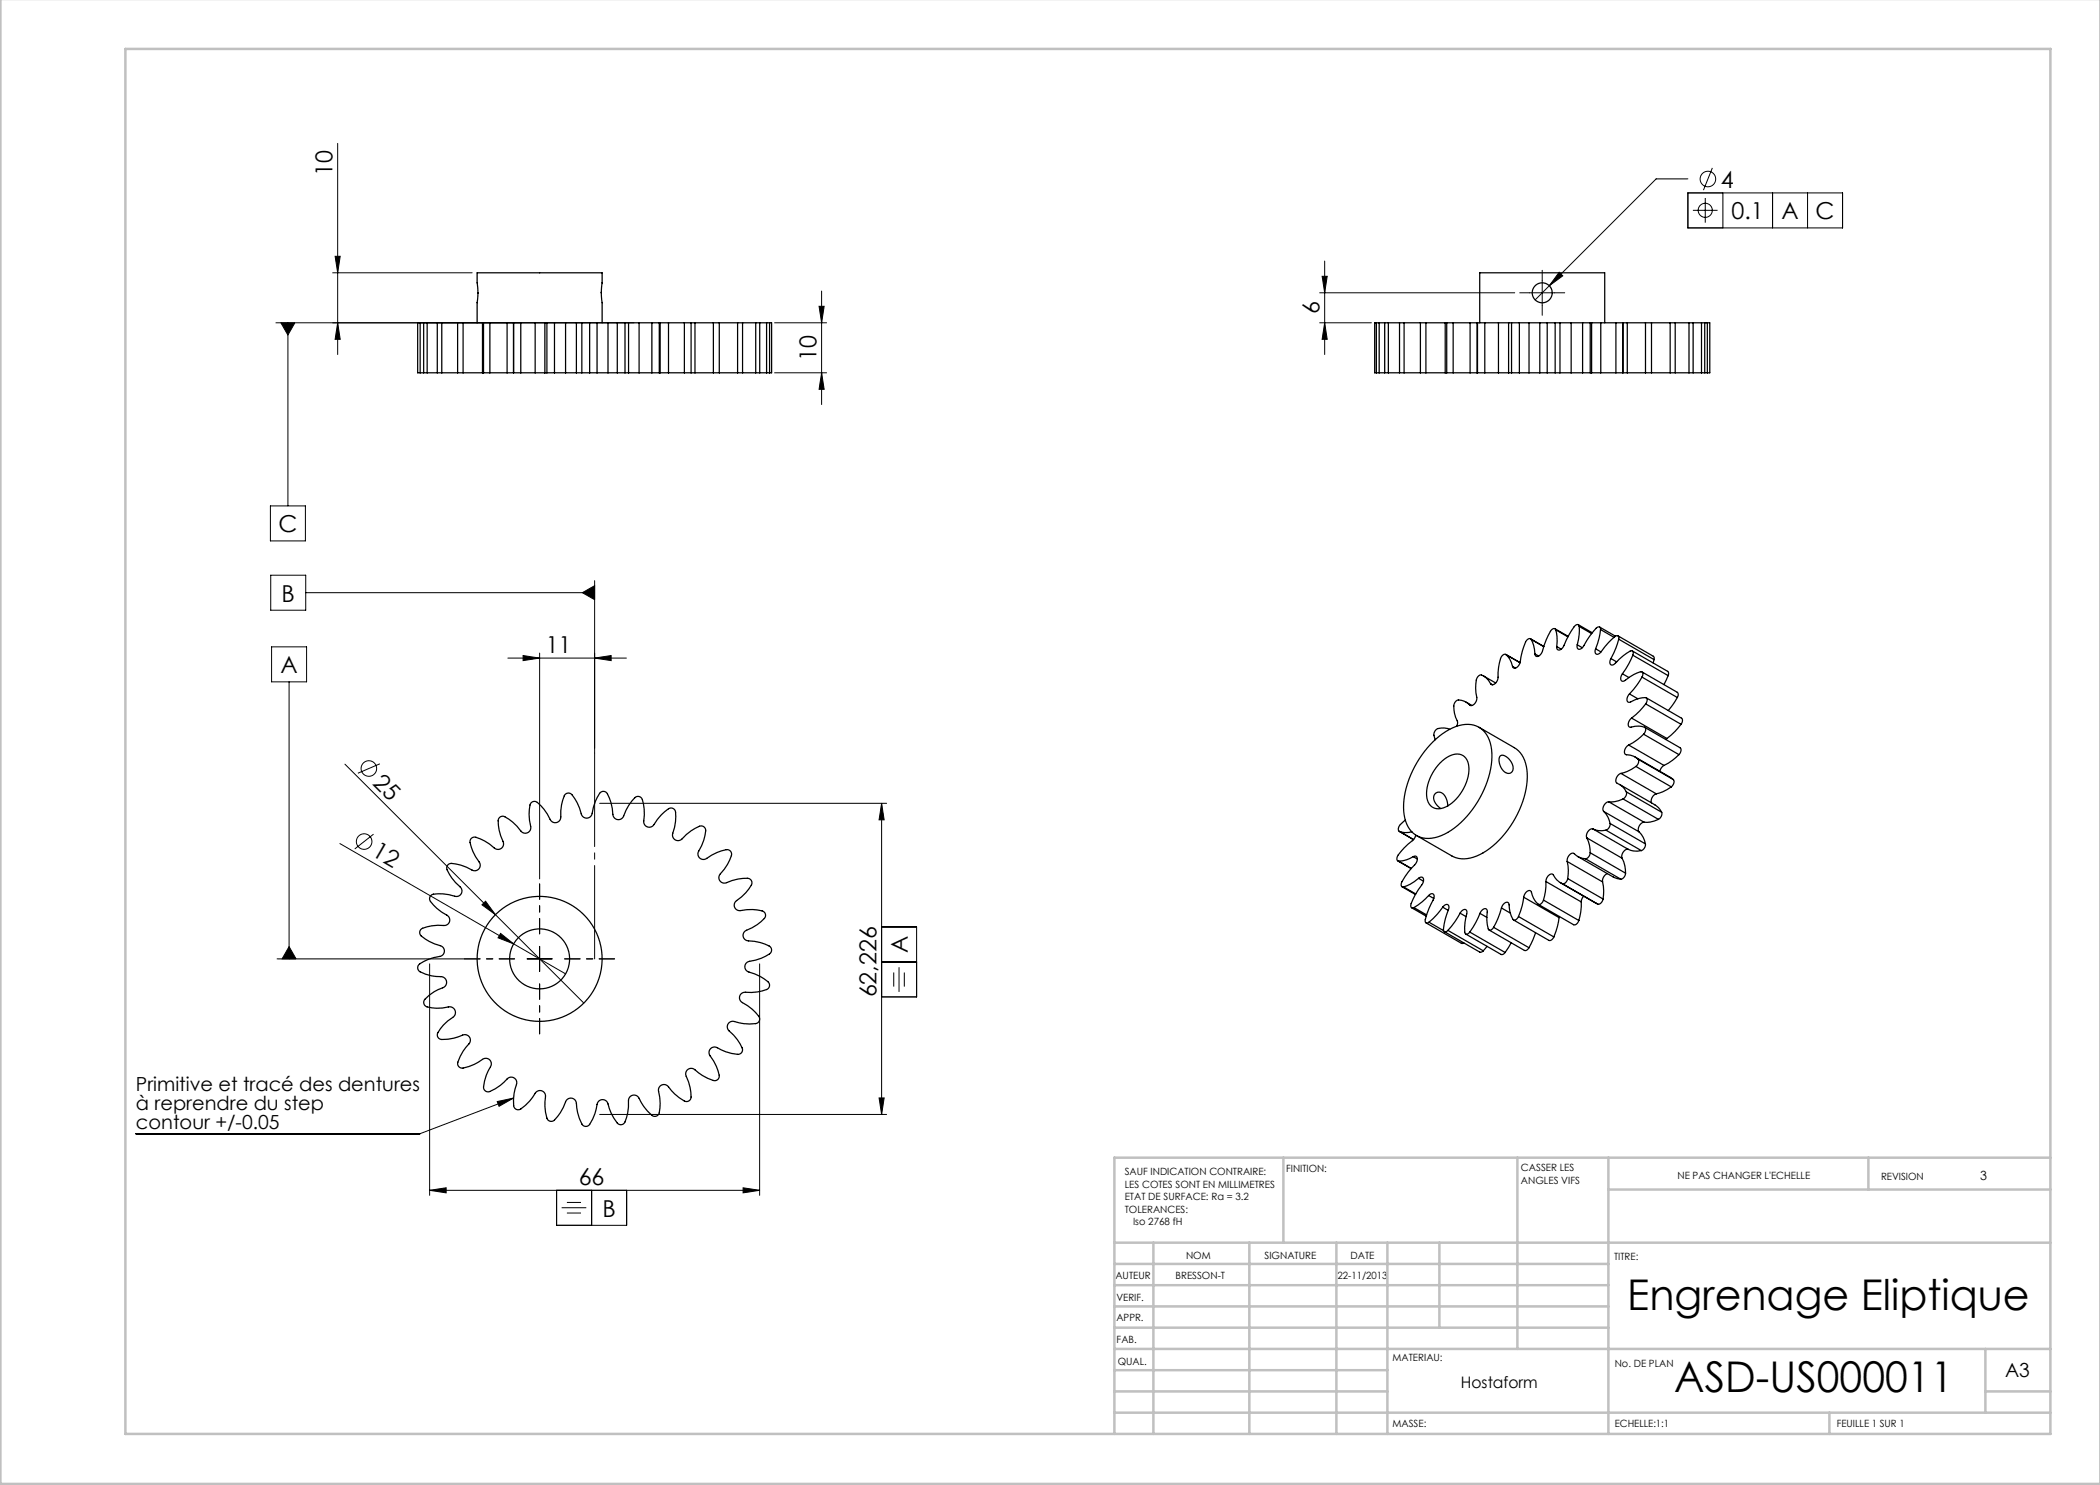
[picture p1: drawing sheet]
<svg xmlns="http://www.w3.org/2000/svg" width="420mm" height="297mm" viewBox="0 0 420 297" stroke-linecap="round" stroke-linejoin="round" font-family="sans-serif">
<g fill="none" stroke="#000" stroke-width=".2">
<path d="M67.5 28.7v42.2M337.6 38.6h30.9v7h-30.9zM337.6 35.8h-6.4l-24.2 24.2M341 39.6v4.9M342.5 33.6l-1.8 4.4M344.6 38.6v7M354.5 38.6v7M361.5 38.6v7M66.5 54.6h27.9M67 51.3h1l-.5 3.3zM164.3 58.2v22.7M263.9 58.6h39"/>
<path d="M264.4 55.3h1l-.5 3.3zM264.9 52.2v18.7M305.9 58.6h5M308.4 56.1v5M311.8 54.5l.8 .7-2.7 1.9zM338.6 42.1h4.9M55.2 64.6h71.6M56.2 64.6h2.8l-1.4 2.4zM57.6 64.6v36.6M67.5 64.6l.5 3.3h-1zM154.9 64.6h10.4M154.9 74.6h10.4"/>
<path d="M163.8 61.3h1l-.5 3.3zM164.3 74.6l.5 3.3h-1zM263.9 64.6h10.4M264.9 64.6l.5 3.3h-1zM54.1 101.2h7v7h-7zM54.1 115h7v7h-7zM61.1 118.5h57.8M116.5 118.5l2.4-1.4v2.8zM118.9 116.1v34.5M54.3 129.4h7v7h-7zM57.8 136.4v55.4M101.6 131.6h23.7"/>
<path d="M104.6 131.1l3.3 .5-3.3 .5zM107.9 130.6v45.2M118.9 131.6l3.3-.5v1zM69 152.8l30.1 30.1M76 152.8l-4.4 1.8M68 168.7l45.1 26.1M74.7 166.8l-3.8 3M119.9 160.7h57.4M176.3 160.7l.5 3.3h-1zM176.3 160.7v62.2M55.4 191.8h37.5M57.8 189.3l1.4 2.5h-2.8z"/>
<path d="M85.9 192.8v46.3M96.4 181l.7-.8 2 2.7zM99.1 182.9l17.7 17.7M100.1 186.7l2.6 2.1-3.1-1.2zM105.4 191.8h5M107.9 189.3v5M151.9 192.8v46.3M176.3 185.4h7v14h-7M176.3 192.4h7M178.7 194.5v2.8M179.8 193.4v5M180.9 194.5v2.8"/>
<path d="M102.7 219.6l-18.7 7.1h-56.8M175.8 219.6h1l-.5 3.3zM85.9 238.1l3.3-.5v1zM85.9 238.1h66M99.4 220.3l3.3-.7-2.9 1.7zM111.3 238.1v7h14v-7M118.3 238.1v7M119.9 222.9h57.4M148.6 237.6l3.3 .5-3.3 .5zM112.3 241.5h5M113.4 240.5h2.8M113.4 242.6h2.8"/>
<circle cx="341.6" cy="35.8" r="1.56"/>
<circle cx="341" cy="42.1" r="1.41"/>
<circle cx="73.8" cy="153.7" r="1.56"/>
<circle cx="72.8" cy="168.3" r="1.56"/>
</g>
<path d="M102.9 191.8h-10M107.9 186.8v-10M107.9 196.8v10M112.9 191.8h10" fill="none" stroke="#000" stroke-width=".2" stroke-dasharray="30.5 1.3 1.3 1.3" stroke-dashoffset="27.4"/>
<path d="M305.9 58.6h-2M308.4 56.1v-2M310.9 58.6h2M308.4 61.1v2" fill="none" stroke="#000" stroke-width=".2" stroke-dasharray="30.5 1.3 1.3 1.3"/>
<path d="M118.9 191.8v-41.2" fill="none" stroke="#000" stroke-width=".2" stroke-dasharray="30.5 1.3 1.3 1.3" stroke-dashoffset="11.8"/>
<g fill="none" stroke="#c0c0c0" stroke-width=".5">
<path d="M.1 -.1v296.9h419.9M25.1 9.8h385v277h-385zM256.7 231.5v17M303.5 231.5v38.3M321.7 231.5v55.3M321.7 237.9h88.4M373.7 231.5v6.4M410.1 231.5h-187.2v55.3M222.9 248.5h187.2M222.9 257h98.8M222.9 252.8h98.8M230.7 248.5v38.3"/>
<path d="M249.9 248.5v38.3M267.3 248.5v38.3M277.5 248.5v38.3M287.9 248.5v17M222.9 265.5h98.8M222.9 261.3h98.8M222.9 278.3h54.6M222.9 274h54.6M222.9 269.8h187.2M397.1 278.3h13M397.1 269.8v12.7M222.9 282.5h187.2"/>
<path d="M365.9 282.5v4.3"/>
</g>
<g fill="#000">
<path d="M96.4 181l.7-.8 2 2.7zM100.1 186.7l2.6 2.1-3.1-1.2zM99.4 220.3l3.3-.7-2.9 1.7z"/>
<path d="M164.3 74.6l.5 3.3h-1zM163.8 61.3h1l-.5 3.3z"/>
<path d="M104.6 131.1l3.3 .5-3.3 .5zM118.9 131.6l3.3-.5v1z"/>
<path d="M176.3 160.7l.5 3.3h-1zM175.8 219.6h1l-.5 3.3zM67 51.3h1l-.5 3.3zM67.5 64.6l.5 3.3h-1zM264.4 55.3h1l-.5 3.3zM264.9 64.6l.5 3.3h-1z"/>
<path d="M57.8 189.3l1.4 2.5h-2.8zM116.5 118.5l2.4 1.4v-2.8zM56.2 64.6l1.4 2.4 1.4-2.4z"/>
<path d="M85.9 238.1l3.3-.5v1zM148.6 237.6l3.3 .5-3.3 .5zM311.8 54.5l-1.9 2.6 2.7-1.9z"/>
</g>
<g fill="none" stroke="#000" stroke-width=".25">
<path d="M95.6 58.5v.2M120.3 58.4v.2M84 64.6h-.5v10h.5M84 74.6h.7M84 64.6h.7M84 64.6v10M85.4 74.6h2M85.4 64.6h2M85.4 64.6h-.7v10h.7M85.4 64.6v10M88.4 74.6h3.1M88.4 64.6h3.1"/>
<path d="M88.4 64.6h-.9v10h.9M88.4 64.6v10M91.5 74.6h1.1M91.5 64.6h1.1M91.5 64.6v10M92.6 74.6h3.9M92.6 64.6h3.9M92.6 64.6v10M95.4 60.6v4M95.4 60.6a12.5 12.5 0 0 0 0-4v-2h25v2a12.5 12.5 0 0 0 0 4v4M96.5 64.6v10M96.5 74.6h.2"/>
<path d="M96.5 64.6h.2M96.7 74.6h1.3M96.7 64.6h1.3M96.7 64.6v10M98 74.6h3.4M98 64.6h3.4M98 64.6v10M101.4 74.6h1.3M101.4 64.6h1.3M101.4 64.6v10M102.7 64.6v10M104.2 64.6h-1.5v10h1.5"/>
<path d="M104.2 74.6h2.8M104.2 64.6h2.8M104.2 64.6v10M107 74.6h2M107 64.6h2M107 64.6v10M109 64.6v10M109 74.6h.4M109 64.6h.4M109.4 74.6h1.5M109.4 64.6h1.5M109.4 64.6v10"/>
<path d="M110.9 74.6h2.2M110.9 64.6h2.2M110.9 64.6v10M113.1 74.6h2.2M113.1 64.6h2.2M113.1 64.6v10M115.3 74.6h1.1M115.3 64.6h1.1M115.3 64.6v10M116.4 74.6h1.5M116.4 64.6h1.5M116.4 64.6v10"/>
<path d="M117.9 74.6h1.5M117.9 64.6h1.5M117.9 64.6v10M119.4 74.6h2.2M119.4 64.6h2.2M119.4 64.6v10M121.6 74.6h1.9M121.6 64.6h1.9M121.6 64.6v10M123.5 74.6h1.5M123.5 64.6h1.5M123.5 64.6v10"/>
<path d="M125 74.6h.7M125 64.6h.7M125 64.6v10M125.7 74.6h2.1M125.7 64.6h2.1M125.7 64.6v10M127.8 74.6h2.6M127.8 64.6h2.6M127.8 64.6v10M130.4 74.6h1.5M130.4 64.6h1.5M130.4 64.6v10"/>
<path d="M131.9 64.6h.1v10h-.1M131.9 64.6v10M132.1 74.6h1.6M132.1 64.6h1.6M133.7 74.6h3.2M133.7 64.6h3.2M133.7 64.6v10M136.9 74.6h1.3M136.9 64.6h1.3M136.9 64.6v10M138.2 74.6h.8M138.2 64.6h.8"/>
<path d="M138.2 64.6v10M139 74.6h3.7M139 64.6h3.7M139 64.6v10M142.7 64.6h1.2v10h-1.2M142.7 64.6v10M143.9 74.6h3.6M143.9 64.6h3.6M147.5 64.6h1v10h-1M147.5 64.6v10M148.6 74.6h2.5M148.6 64.6h2.5"/>
<path d="M151.1 64.6h.8v10h-.8M151.1 64.6v10M152 74.6h1.3M152 64.6h1.3M153.3 74.6h.6M153.3 64.6h.6M153.3 64.6v10M153.9 64.6h.4v10h-.4M153.9 64.6v10M275.3 74.6h.5M275.3 64.6h.5M275.3 64.6h-.4v10h.4"/>
<path d="M275.3 64.6v10M275.8 74.6h1.1M275.8 64.6h1.1M275.8 64.6v10M277.7 74.6h2.1M277.7 64.6h2.1M277.7 64.6h-.8v10h.8M277.7 64.6v10M280.8 64.6h-.9v10h.9M280.8 74.6h3.2M280.8 64.6h3.2M280.8 64.6v10"/>
<path d="M285.2 64.6h-1.1v10h1.1M285.2 74.6h3.8M285.2 64.6h3.8M285.2 64.6v10M289 74.6h.3M289 64.6h.3M289 64.6v10M289.3 74.6h1.3M289.3 64.6h1.3M289.3 64.6v10M290.6 74.6h3.4M290.6 64.6h3.4"/>
<path d="M290.6 64.6v10M294 64.6h1.4v10h-1.4M294 64.6v10M295.4 74.6h.1M295.4 64.6h.1M295.5 74.6h1.5M295.5 64.6h1.5M295.5 64.6v10M295.9 64.6v-10h25v10M297 74.6h2.7M297 64.6h2.7M297 64.6v10"/>
<path d="M299.7 64.6h2v10h-2M299.7 64.6v10M301.7 74.6h.6M301.7 64.6h.6M302.3 74.6h1.6M302.3 64.6h1.6M302.3 64.6v10M303.9 74.6h1.9M303.9 64.6h1.9M303.9 64.6v10M305.8 74.6h2.2M305.8 64.6h2.2"/>
<path d="M305.8 64.6v10M308 74.6h1.4M308 64.6h1.4M308 64.6v10M309.4 74.6h1.6M309.4 64.6h1.6M309.4 64.6v10M311 74.6h1M311 64.6h1M311 64.6v10M312 74.6h2.2M312 64.6h2.2"/>
<path d="M312 64.6v10M314.2 74.6h2.3M314.2 64.6h2.3M314.2 64.6v10M316.5 74.6h1.5M316.5 64.6h1.5M316.5 64.6v10M318 64.6h.3v10h-.3M318 64.6v10M318.4 74.6h1.8M318.4 64.6h1.8M320.2 74.6h3"/>
<path d="M320.2 64.6h3M320.2 64.6v10M323.2 64.6h1.4v10h-1.4M323.2 64.6v10M324.6 74.6h.9M324.6 64.6h.9M325.5 74.6h3.6M325.5 64.6h3.6M325.5 64.6v10M329.1 64.6h1.2v10h-1.2M329.1 64.6v10M330.3 74.6h3.7"/>
<path d="M330.3 64.6h3.7M334 64.6h1v10h-1M334 64.6v10M335.1 74.6h2.7M335.1 64.6h2.7M337.8 74.6h.8M337.8 64.6h.8M337.8 64.6v10M338.6 64.6v10M338.7 74.6h1.6M338.7 64.6h1.6M340.3 64.6h.6v10h-.6"/>
<path d="M340.3 64.6v10M341 74.6h.5M341 64.6h.5M341.5 64.6h.5v10h-.5M341.5 64.6v10M296.7 135.2l2.4 1.4M298.1 136.7a2.59 2.59 0 0 0-2.1-1.7l-.5 .4a6.7 6.7 0 0 0-.1 4.3 1.21 1.21 0 0 1-1.4 1.3M298.1 136.7l.4 .3M301.1 130.9l2.9 1.6M302.5 133.3a2.97 2.97 0 0 0-1.6-2.5l-.5 .3a8.4 8.4 0 0 0-.8 4.6 1.23 1.23 0 0 1-1.4 1.2l-.1-.2M302.5 133.3l.6 .3M306.1 127.8l2.7 1.5"/>
<path d="M306.2 127.9a.73 .73 0 0 0-1.1 .5l-.6 1.8-.4 2.1a1.29 1.29 0 0 1-1.4 1.3l-.2-.3M306.2 127.9a5.8 5.8 0 0 1 .8 2.9M306.2 127.9l2.5 1.4M307 130.8l.7 .4M311 125.7l2.6 1.6M311.1 126a.6 .6 0 0 0-.6-.3 .6 .6 0 0 0-.4 .6l-.9 1.7-.7 2.1a1.23 1.23 0 0 1-1.3 1.2l-.2-.5M311.1 126a7.9 7.9 0 0 1 .2 3.3M311.1 126l2.5 1.4M311.3 129.3l.9 .5M315.5 129l1 .5M315.7 124.9l2.8 1.7M315.8 125.3a.51 .51 0 0 0-.5-.4 .51 .51 0 0 0-.5 .4l-1 1.6-1 2.2a.99 .99 0 0 1-1.3 .8l-.2-.6"/>
<path d="M315.8 125.3a10.6 10.6 0 0 1-.3 3.7M315.8 125.3l2.5 1.4M319.1 129.8l1.1 .6M319.9 125.4l3.2 1.8M320.1 125.9a.46 .46 0 0 0-.3-.5 .46 .46 0 0 0-.6 .3l-1.2 1.4-1.2 2a.79 .79 0 0 1-1.3 .5v-.6M320.1 125.9a13.1 13.1 0 0 1-1 3.9M320.1 125.9l2.7 1.6M322.2 131.7l1.1 .7M323.6 127.2l7.1 4.1 .1 .6M323.7 127.8a.46 .46 0 0 0-.1-.6 .46 .46 0 0 0-.6 .1l-1.3 1.2-1.6 2a.58 .58 0 0 1-.8 .3 .58 .58 0 0 1-.3-.8l.1-.2M323.7 127.8l-.5 1.8-1 2.1M323.7 127.8l7.1 4.1"/>
<path d="M324.5 134.8a.92 .92 0 0 0 0 1.5l.2-.1a8 8 0 0 1 3.7-1.8l.2 .4-.2 .6M324.5 134.8l1.3 .7M325.9 138.8a1.18 1.18 0 0 0-.3 1.6h.6a4 4 0 0 1 3.1-.8l.1 .5-.3 .7M325.9 138.8l1.7 1M326.5 130.2l7 4.1 .2 .4-.1 .4M326.6 131a.49 .49 0 0 0 .1-.6 .49 .49 0 0 0-.7-.2 12.3 12.3 0 0 0-3.1 2.6 .54 .54 0 0 1-.7 .1 .54 .54 0 0 1-.2-.7l.2-.5M326.6 131l-.8 1.7-1.3 2.1M326.6 131l7 4.1M328.4 134.4l7.1 4.1 .1 .4-.1 .6M328.4 135.4l-1 1.6-1.5 1.8M328.4 135.4l7.1 4.1M329.2 139.6l7.1 4 .2 .6-.3 .7"/>
<path d="M330.8 131.9l-.2 .7M333.6 135.1l-.8 1.8M335.5 139.5l-1.8 2.6M286.7 148.3a9.7 9.7 0 0 1 7.5-3.4 5.1 5.1 0 0 1 4.1 5 19 19 0 0 1-6.2 14.7 9.2 9.2 0 0 1-7.5 3 5.2 5.2 0 0 1-3.9-5.3 19.2 19.2 0 0 1 6-14zM288 152.6a4.3 4.3 0 0 1 4.3-1.7 3.3 3.3 0 0 1 1.4 3.9 9 9 0 0 1-5 6.8 2.41 2.41 0 0 1-3.4-2.5 9.2 9.2 0 0 1 2.7-6.5zM289.9 145.9a2.91 2.91 0 0 0-2.8 .1l-.3 .9 .3 1M293.2 140.4l1.2 .7M294 141a2.37 2.37 0 0 0-2.8-.8l-.3 .4a5 5 0 0 0 .6 3.8l-.2 .9M294 141l.1 .1M295.8 145.5l7.1 4a6.2 6.2 0 0 1 2.6 5.9 19.4 19.4 0 0 1-9.5 15.5 5.9 5.9 0 0 1-5.6 .3l-7.1-4.1M300 151.2a1.58 1.58 0 0 1 2.1 1 1.54 1.54 0 0 1-.2 2.5 2.5 2.5 0 0 1-2.1-2.9zM323.9 156.9l7.1 4.1"/>
<path d="M324.2 154.7a1.44 1.44 0 0 0-.9 1.9l.1 .1a3.4 3.4 0 0 1 1.9 1.7M324.2 154.7l7.1 4.1M324.6 159.8a5.2 5.2 0 0 1-2.8 .6M324.6 159.8l7.1 4.1M325.3 158.4a1.28 1.28 0 0 1-.7 1.4M325.3 158.4l7 4.1M325.7 149a1.29 1.29 0 0 0-.6 1.9h.2a3.3 3.3 0 0 1 2.3 .9M325.7 149l7.1 4.1M326.3 143.6a1.29 1.29 0 0 0-.4 1.8h.3a2.87 2.87 0 0 1 2.9 .3v.5l-.4 .6M326.3 143.6l7.1 4.1M327 151.4l7.1 4.1M327.2 153.3a7.5 7.5 0 0 1-3 1.4"/>
<path d="M327.2 153.3l7 4.1M327.6 151.8a1.15 1.15 0 0 1-.4 1.5M327.6 151.8l7.1 4.1M328.7 146.8a10.6 10.6 0 0 1-3 2.2M328.7 146.8l7.1 4.1M329 145.5l7 4.1a.98 .98 0 0 1-.2 1.3M329.1 140.8l-1.1 1.4-1.7 1.4M329.1 140.8l7.1 4.1M331.3 158.8a1.49 1.49 0 0 0-1 1.8M332.8 153.1l-.5 .5-.3 .7M333.4 147.7l-.2 .2M334.1 155.5l.6 .4"/>
<path d="M334.2 157.4a7.5 7.5 0 0 1-2.9 1.4M334.7 155.9a1.15 1.15 0 0 1-.5 1.5M335.8 150.9a10.6 10.6 0 0 1-3 2.2M336.2 144.9l-1.2 1.4-1.6 1.4M94.3 167.7l.4-.3a7.6 7.6 0 0 1 4.4 2.4 1.11 1.11 0 0 0 1.3-.2 1.11 1.11 0 0 0 .2-1.3 7.3 7.3 0 0 1-.9-4.6l.4-.3 .4-.2a7.6 7.6 0 0 1 3.8 3.2 1.11 1.11 0 0 0 1.3 .1 1.11 1.11 0 0 0 .5-1.2 7.3 7.3 0 0 1 .1-4.7l.4-.3h.5a7.6 7.6 0 0 1 3.1 3.8 1.11 1.11 0 0 0 1.2 .4 1.11 1.11 0 0 0 .8-1.1 7.3 7.3 0 0 1 .9-4.6l.5-.2 .4 .1a7.6 7.6 0 0 1 2.3 4.3 1.11 1.11 0 0 0 1.2 .6 1.11 1.11 0 0 0 .9-.9 7.3 7.3 0 0 1 1.9-4.3l.4-.1 .5 .1a7.7 7.7 0 0 1 1.4 4.7 1.11 1.11 0 0 0 1.1 .8 1.11 1.11 0 0 0 1-.7 7.3 7.3 0 0 1 2.7-3.9h.4l.4 .2a7.6 7.6 0 0 1 .5 4.9 1.11 1.11 0 0 0 .9 1 1.11 1.11 0 0 0 1.2-.5 7.3 7.3 0 0 1 3.3-3.3l.5 .1 .4 .3a7.7 7.7 0 0 1-.5 4.9 1.11 1.11 0 0 0 .7 1.1 1.11 1.11 0 0 0 1.2-.2 7.3 7.3 0 0 1 3.9-2.6l.5 .2 .3 .3a7.6 7.6 0 0 1-1.5 4.8 1.11 1.11 0 0 0 .4 1.2 1.11 1.11 0 0 0 1.4 0 7.3 7.3 0 0 1 4.3-1.7l.4 .2 .2 .5a7.6 7.6 0 0 1-2.4 4.3 1.1 1.1 0 0 0 .2 1.3 1.1 1.1 0 0 0 1.2 .2 7.2 7.2 0 0 1 4.6-.7l.4 .3 .1 .5a7.6 7.6 0 0 1-3.3 3.7 1.1 1.1 0 0 0-.1 1.3 1.1 1.1 0 0 0 1.2 .5 7.2 7.2 0 0 1 4.6 .3l.3 .4v.5a7.6 7.6 0 0 1-4 2.9 1.1 1.1 0 0 0-.4 1.2 1.1 1.1 0 0 0 1 .8 7.2 7.2 0 0 1 4.5 1.3l.1 .5-.1 .4a7.5 7.5 0 0 1-4.5 1.9 1.1 1.1 0 0 0-.7 1.1 1.1 1.1 0 0 0 .8 1 7.2 7.2 0 0 1 4.1 2.3v.5l-.2 .4a7.5 7.5 0 0 1-4.9 .9 1.1 1.1 0 0 0-.9 .9 1.1 1.1 0 0 0 .6 1.1 7.2 7.2 0 0 1 3.4 3.2l-.2 .7-.6 .3a15.7 15.7 0 0 1-4.7-.4 1.1 1.1 0 0 0-.9 .8 1.1 1.1 0 0 0 .4 1.1 7.2 7.2 0 0 1 2.6 3.8l-.3 .7-.7 .2a15.7 15.7 0 0 1-4.6-1.5 1.11 1.11 0 0 0-1 .6 1.11 1.11 0 0 0 .1 1.2 7.3 7.3 0 0 1 1.8 4.3l-.4 .5-.7 .1a16 16 0 0 1-4.2-2.4 1.11 1.11 0 0 0-1.1 .4 1.11 1.11 0 0 0-.2 1.2 7.3 7.3 0 0 1 .9 4.6l-.5 .4-.7-.1a15.9 15.9 0 0 1-3.6-3.2 1.11 1.11 0 0 0-1.2 .2 1.11 1.11 0 0 0-.4 1.1 7.3 7.3 0 0 1-.1 4.7l-.6 .3-.6-.2a16.2 16.2 0 0 1-2.9-3.9 1.11 1.11 0 0 0-1.2-.1 1.11 1.11 0 0 0-.6 1.1 7.3 7.3 0 0 1-1 4.6l-.6 .1-.6-.3a16.1 16.1 0 0 1-2.2-4.3 1.11 1.11 0 0 0-1.1-.3 1.11 1.11 0 0 0-.8 .9 7.6 7.6 0 0 1-1.8 4.3h-.7l-.5-.4a16.3 16.3 0 0 1-1.3-4.6 1.11 1.11 0 0 0-1.1-.6 1.11 1.11 0 0 0-.9 .8 7.3 7.3 0 0 1-2.6 3.8h-.7l-.4-.6a16.1 16.1 0 0 1-.4-4.8 1.11 1.11 0 0 0-.9-.7 1.11 1.11 0 0 0-1.1 .6 7.6 7.6 0 0 1-3.3 3.3l-.6-.3-.4-.6a16.2 16.2 0 0 1 .6-4.7 1.11 1.11 0 0 0-.7-.9 1.11 1.11 0 0 0-1.2 .3 7.6 7.6 0 0 1-3.9 2.6l-.6-.4-.2-.6a16 16 0 0 1 1.6-4.6 1.11 1.11 0 0 0-.6-1 1.11 1.11 0 0 0-1.2 .1 7.5 7.5 0 0 1-4.4 1.7l-.5-.5v-.7a16 16 0 0 1 2.4-4.1 1.1 1.1 0 0 0-.3-1.1 1.1 1.1 0 0 0-1.2-.2 7.5 7.5 0 0 1-4.6 .8l-.3-.4-.1-.4a7.1 7.1 0 0 1 3.3-3.7 1.15 1.15 0 0 0 .1-1.4 1.15 1.15 0 0 0-1.2-.5 6.7 6.7 0 0 1-4.7-.3l-.3-.6 .3-.6a13.9 13.9 0 0 1 4-2.7 1.15 1.15 0 0 0 .2-1.2 1.15 1.15 0 0 0-1-.7 6.9 6.9 0 0 1-4.5-1.3l-.2-.4 .1-.5a7.5 7.5 0 0 1 4.6-1.9 1.1 1.1 0 0 0 .7-1.1 1.1 1.1 0 0 0-.8-1 7.2 7.2 0 0 1-4.1-2.3l-.1-.5 .2-.4a7.5 7.5 0 0 1 4.9-.8 1.1 1.1 0 0 0 .9-.9 1.1 1.1 0 0 0-.5-1.2 7.2 7.2 0 0 1-3.5-3.1l.1-.5 .3-.4a7.6 7.6 0 0 1 4.9 .3 1.1 1.1 0 0 0 1.1-.7 1.1 1.1 0 0 0-.3-1.2 7.2 7.2 0 0 1-2.7-3.9l.2-.4 .4-.3a7.6 7.6 0 0 1 4.7 1.3 1.11 1.11 0 0 0 1.3-.4 1.11 1.11 0 0 0-.1-1.3 7.3 7.3 0 0 1-1.8-4.4zM279.6 172.2l2.6 1.5-2.5-1.5M279.8 166.3l2.9 1.6M280.4 177.4l2.7 1.5M280.7 177.4l2.5 1.4M281.1 164l-1 .9a.94 .94 0 0 0-.2 1.4 3.9 3.9 0 0 0 2.5 .1M282.6 171.3a.6 .6 0 0 1 .8 .2 .6 .6 0 0 1 0 .8l-.1 .2a15.6 15.6 0 0 0-3.1 4.3l.1 .5 .4 .1M282.6 171.3a5.6 5.6 0 0 1-2.9 .9"/>
<path d="M282.6 171.3l.9 .5M283.1 167l-.3 .8a12.3 12.3 0 0 0-3.4 3.8l.1 .5 .2 .1M283.7 175.7a.57 .57 0 0 1 .8-.2 .57 .57 0 0 1 .2 .7l-.1 .3a15 15 0 0 0-2.5 4.6l.2 .5 .5-.1M283.7 175.7a7.7 7.7 0 0 1-3 1.7M283.7 175.7l1 .5M285.7 179.1a.62 .62 0 0 1 1-.3 .62 .62 0 0 1 0 1l-.9 1.9a5 5 0 0 0-.8 2.6l.3 .3 .5-.2M285.7 179.1a11.8 11.8 0 0 1-2.9 2.4M285.7 179.1l1.1 .6M289.5 161.2a2.69 2.69 0 0 0-1.6-2.8 1.22 1.22 0 0 0-1.2 .8 1.22 1.22 0 0 0 .3 1.3l1.1 1.2M304.7 179.4a1.29 1.29 0 0 1 1.4-1.2l.2 .3a3.1 3.1 0 0 0 1.6 2.4l.5-.3 .3-.6M304.7 179.4l-.3 1.7-.7 2.2M304.7 179.4l7.1 4.1"/>
<path d="M309.2 176.3a1.26 1.26 0 0 1 1.4-1.4l.1 .1a3.5 3.5 0 0 0 1.8 1.7M309.2 176.3a11.2 11.2 0 0 1-.5 3.7M309.2 176.3l7.1 4.1M312.1 176.5l7 4.1M312.5 176.7l7.1 4.1M313.4 172.3a8.6 8.6 0 0 1 .1 3.4M313.4 172.3l7.1 4.1M313.5 175.7a1.08 1.08 0 0 1-1 1M313.5 175.7l7.1 4.1M315.6 171.3l7.2 4.2 1.4 .3M316.7 179.2l-.4 .7v.5M317.1 171.8a5.4 5.4 0 0 1-2.6-1.2 1.52 1.52 0 0 0-1.1 1.7"/>
<path d="M317.1 171.8l7.1 4M317.4 167.6a6.2 6.2 0 0 1 .6 3M317.4 167.6l7 4.1M318 170.6a1.24 1.24 0 0 1-.9 1.2M318 170.6l7.1 4M318.6 165.8a3.8 3.8 0 0 0 2.6 .2M318.6 165.8a1.35 1.35 0 0 0-1.2 1.8M318.6 165.8l7.1 4.1M320.5 176.4a8.6 8.6 0 0 1 .1 3.4M320.6 179.8a1.08 1.08 0 0 1-1 1M320.7 162.3a4.4 4.4 0 0 1 1.3 2.4M320.7 162.3l7.1 4.1"/>
<path d="M321.2 166l7.1 4.1M321.5 174.7a1.6 1.6 0 0 0-1 1.7M321.8 160.4a1.39 1.39 0 0 0-1.1 1.9M321.8 160.4l7 4M322 164.7a1.31 1.31 0 0 1-.8 1.3M322 164.7l7.1 4.1M324.4 171.7a6.2 6.2 0 0 1 .7 2.9M325.1 174.6a1.24 1.24 0 0 1-.9 1.2M325.7 169.9a3.8 3.8 0 0 0 2.6 .2M325.7 169.9a1.35 1.35 0 0 0-1.3 1.8M327.8 166.4a4.4 4.4 0 0 1 1.3 2.4M328.8 164.4a1.39 1.39 0 0 0-1 2"/>
<path d="M329.1 168.8a1.32 1.32 0 0 1-.8 1.3M331 161a3.3 3.3 0 0 1 1.3 1.5M331.7 163.9a5.2 5.2 0 0 1-2.9 .5M332.3 162.5a1.28 1.28 0 0 1-.6 1.4M282.3 181.6l2.9 1.6M282.8 181.5l2.5 1.5M285.2 184.6l7.1 4.1 .5-.1M285.8 184.4l2.9 1.7M288.5 181.4l.2-.2a.58 .58 0 0 1 .8-.3 .58 .58 0 0 1 .3 .8l-.7 2-.4 2.1a.46 .46 0 0 0 .3 .6 .46 .46 0 0 0 .6-.3M288.5 181.4l-1.1 1.5-1.6 1.5M288.5 181.4l1.1 .7M288.9 186.3l7 4.1h.4l.4-.2"/>
<path d="M289.6 186.1l7.1 4.1M292 182.6a.79 .79 0 0 1 1.3-.5l.1 .2a11.2 11.2 0 0 0-.3 4.4l.4 .1 .5-.4M292 182.6l-1 1.7-1.4 1.8M292 182.6l1.2 .7M293.1 186.8l7.1 4.1h.3l.5-.4M294 186.4l7 4.1M296 182.7a.99 .99 0 0 1 1.3-.9 1.63 1.63 0 0 1 .1 1.4l.1 1.7 .1 .9a.6 .6 0 0 0 .7 .2 .6 .6 0 0 0 .4-.5M296 182.7l-.8 1.7-1.2 2M296 182.7l1.4 .8M297.4 189.3l-.7 .9M297.8 186l7.1 4.1 .4-.1 .5-.5M298.7 185.5l7.1 4"/>
<path d="M300.3 181.6a1.23 1.23 0 0 1 1.3-1.1l.1 .1a6.1 6.1 0 0 0 1.1 3.4l.5-.1 .4-.6M300.3 181.6l-.7 2.2-.9 1.7M300.3 181.6l1.8 1M302.2 188.6l-1.2 1.9M302.7 184l7.1 4.1 .6-.2 .4-.5M303.7 183.3l7.1 4.1M307.1 186.5l-1.3 3M307.7 180.9l7 4a.95 .95 0 0 0 1.1-.8M308.7 180l7.1 4.1M311.8 183.5l-.3 1.7-.7 2.2M311.9 183.3l-.1 .2M316.3 180.4a11.2 11.2 0 0 1-.5 3.7"/>
<path d="M319.2 180.6l.4 .2"/>
<circle cx="308.4" cy="58.6" r="2"/>
<circle cx="107.9" cy="191.8" r="6"/>
<circle cx="107.9" cy="191.8" r="12.5"/>
</g>
<g font-size="8.5">
<text x="325.5" y="262.1">Engrenage Eliptique</text>
<text x="334.9" y="278.5">ASD-US000011</text>
</g>
<g font-size="4.7">
<text x="66.5" y="35.1" transform="rotate(-90 66.5 35.1)">10</text>
<text x="344.1" y="37.5">4</text>
<text x="346.3" y="43.8">0.1</text>
<text x="356.3" y="43.8">A</text>
<text x="363.1" y="43.8">C</text>
<text x="263.9" y="62.9" transform="rotate(-90 263.9 62.9)">6</text>
<text x="163.3" y="72.1" transform="rotate(-90 163.3 72.1)">10</text>
<text x="55.7" y="106.4">C</text>
<text x="56.3" y="120.3">B</text>
<text x="109.1" y="130.6">11</text>
<text x="56.1" y="134.6">A</text>
<text x="74.4" y="156.7" transform="rotate(45 74.4 156.7)">25</text>
<text x="74.2" y="171.1" transform="rotate(30 74.2 171.1)">12</text>
<text x="181.6" y="190.6" transform="rotate(-90 181.6 190.6)">A</text>
<text x="175.3" y="199.5" transform="rotate(-90 175.3 199.5)">62,226</text>
<text x="115.7" y="237.1">66</text>
<text x="120.5" y="243.3">B</text>
</g>
<g font-size="3.9">
<text x="27.2" y="218.1">Primitive et tracé des dentures</text>
<text x="27.2" y="222">à reprendre du step</text>
<text x="27.2" y="225.9">contour +/-0.05</text>
<text x="401" y="275.4">A3</text>
</g>
<text font-size="3.2" x="292.2" y="277.7">Hostaform</text>
<text font-size="2.5" x="396.1" y="235.9">3</text>
<g font-size="2">
<text x="224.9" y="235.1">SAUF INDICATION CONTRAIRE:</text>
<text x="224.9" y="237.6">LES COTES SONT EN MILLIMETRES</text>
<text x="257.2" y="234.4">FINITION:</text>
<text x="304.2" y="234.3">CASSER LES</text>
<text x="304.2" y="236.8">ANGLES VIFS</text>
<text x="335.5" y="235.8">NE PAS CHANGER L'ECHELLE</text>
<text x="376.2" y="236">REVISION</text>
<text x="224.9" y="240.1">ETAT DE SURFACE: Ra = 3.2</text>
<text x="224.9" y="242.6">TOLERANCES:</text>
<text x="226.6" y="245.1">Iso 2768 fH</text>
<text x="237.2" y="251.8">NOM</text>
<text x="252.9" y="251.7">SIGNATURE</text>
<text x="270.1" y="251.7">DATE</text>
<text x="223.1" y="255.9">AUTEUR</text>
<text x="235.1" y="255.9">BRESSON-T</text>
<text x="267.5" y="255.7">22-11/2013</text>
<text x="322.8" y="252">TITRE:</text>
<text x="223.3" y="260.1">VERIF.</text>
<text x="223.3" y="264.2">APPR.</text>
<text x="223.3" y="268.6">FAB.</text>
<text x="223.5" y="272.9">QUAL.</text>
<text x="278.5" y="272.3">MATERIAU:</text>
<text x="323" y="273.4">No. DE PLAN</text>
<text x="278.5" y="285.3">MASSE:</text>
<text x="323" y="285.4">ECHELLE:1:1</text>
<text x="367.4" y="285.4">FEUILLE 1 SUR 1</text>
</g>
</svg>
